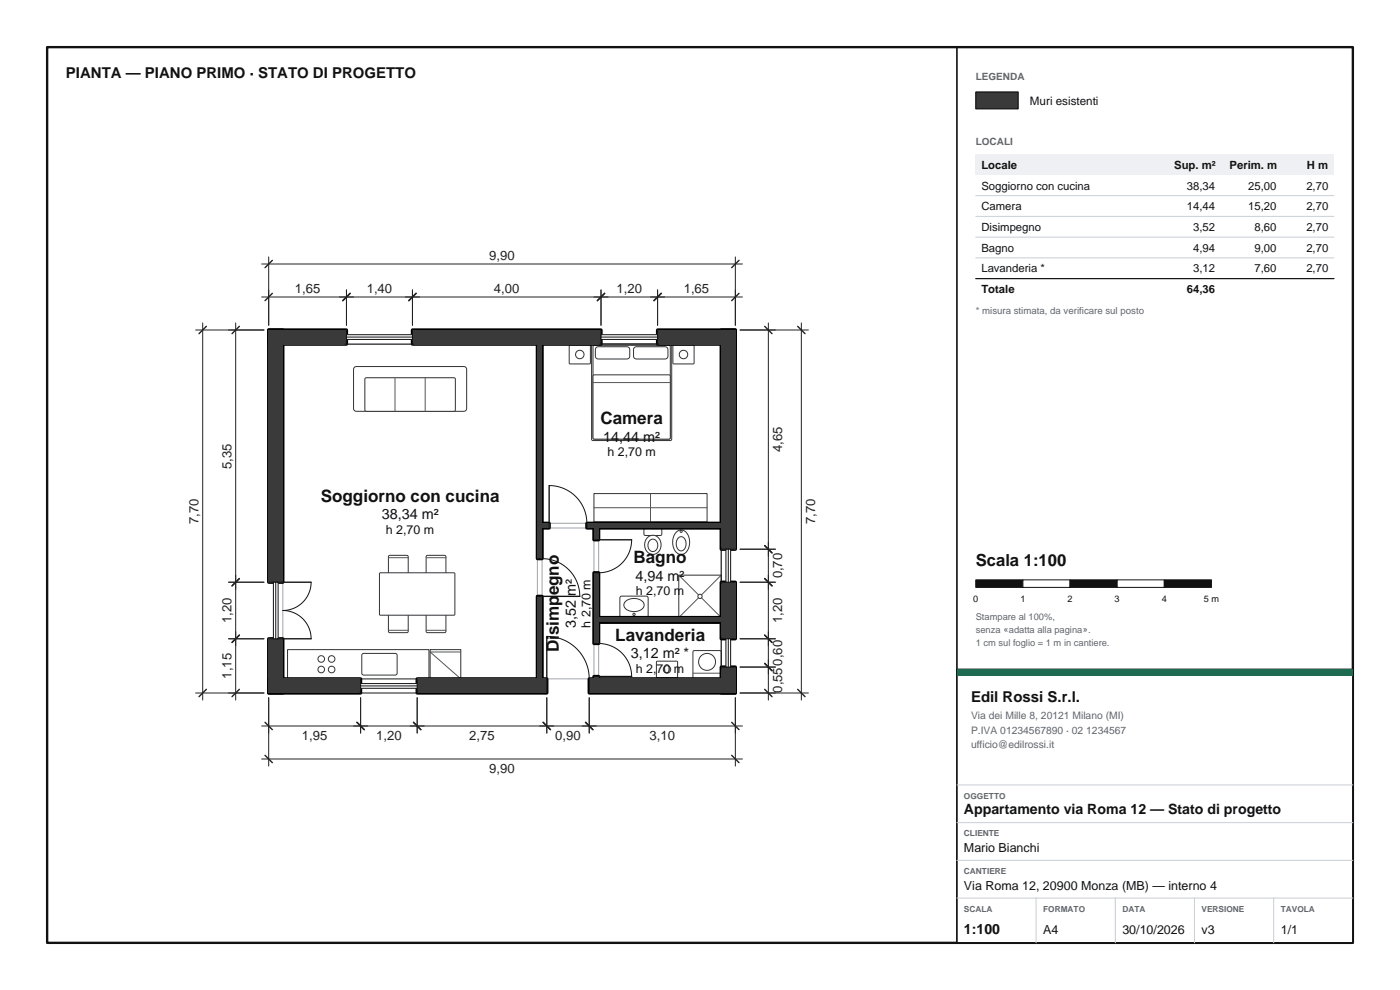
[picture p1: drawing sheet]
<svg xmlns="http://www.w3.org/2000/svg" width="297mm" height="210mm" viewBox="0 0 297 210" stroke-linecap="round" stroke-linejoin="round" font-family="sans-serif">
<path d="M10 10h277v190h-277z" fill="none" stroke="#111" stroke-width=".5"/>
<path d="M10 10h193v190h-193z" fill="none" stroke="#111" stroke-width=".25"/>
<path d="M60 73h54v71h-54zM115 73h38v38h-38zM115 112h11v32h-11zM127 112h26v19h-26zM127 132h26v12h-26z" fill="none" stroke="#9ca3af" stroke-width=".21"/>
<g fill="#fff" stroke="#333" stroke-width=".21">
<path d="M136.7 112.1h3.5l.2 .2v1.1l-.3 .2h-3.3l-.2-.3z"/>
<path d="M137.3 114.1a1.73 1.73 0 0 1 2-.4 1.73 1.73 0 0 1 .9 1.9 1.77 1.77 0 0 1-1.7 2 1.77 1.77 0 0 1-1.7-2l.1-.8z"/>
<path d="M137.9 114.6a1.11 1.11 0 0 1 1.3 .1 1.11 1.11 0 0 1 .3 1.2 1.05 1.05 0 0 1-1.2 1.1 1.05 1.05 0 0 1-.8-1.3v-.5z"/>
<path d="M143.5 112.8a1.5 1.5 0 0 1 2.5 .8 3 3 0 0 1-1.1 4 1.95 1.95 0 0 1-2.2-2.1l.1-1.5z"/>
<path d="M143.9 114.1a1.01 1.01 0 0 1 1.2-.1 1.01 1.01 0 0 1 .4 1.1 1.25 1.25 0 0 1-1.4 1.6 1.86 1.86 0 0 1-.2-2.6z"/>
<path d="M131.6 126.6l.3-.2 5.4 .1 .2 .3-.1 3.9-.3 .2h-5.4l-.2-.4v-3.7z"/>
<path d="M132.7 127.6a2.66 2.66 0 0 1 3.9 .5 1.55 1.55 0 0 1-1.7 1.6 2.14 2.14 0 0 1-2.6-1.4z"/>
<path d="M144 122h9v9h-9z"/>
<circle cx="144.5" cy="112.7" r=".23"/>
<circle cx="134.5" cy="130.3" r=".24"/>
</g>
<path d="M144 122l9 9M153 122l-9 9" fill="none" stroke="#555" stroke-width=".21"/>
<g fill="#fff" stroke="#333" stroke-width=".21">
<path d="M147.1 138.1h5.8v5.8h-5.8z"/>
<circle cx="148.5" cy="126.5" r=".45"/>
</g>
<path d="M147 142.8h6" fill="none" stroke="#555" stroke-width=".21"/>
<g fill="#fff" stroke="#333" stroke-width=".21">
<path d="M139.3 140.3h4.3l.1 3.3-4.4 .1z"/>
<path d="M125.6 73h16.8v20.4h-16.8z"/>
<path d="M125.9 73.3h16.2v19.8h-16.2z"/>
<path d="M126.5 73.7l.4-.2 6.3 .1 .4 .4v1.7l-.3 .4h-.3h-6.3l-.2-.1-.2-.5v-1.4z"/>
<path d="M134.6 73.7l.4-.2 6.3 .1 .4 .4v1.7l-.3 .4h-.3h-6.3l-.2-.1-.2-.5v-1.4z"/>
<path d="M125.9 79.6h16.2v13.5h-16.2z"/>
<circle cx="150" cy="140.4" r="1.8"/>
<circle cx="141.5" cy="142" r=".79"/>
</g>
<path d="M125.8 81.1h16.4" fill="none" stroke="#555" stroke-width=".21"/>
<g fill="#fff" stroke="#333" stroke-width=".21">
<path d="M120.8 73.3h4.4v3.8h-4.4z"/>
<path d="M142.8 73.3h4.4v3.8h-4.4z"/>
<path d="M126 104.7h24v6h-24z"/>
<circle cx="123" cy="75.2" r=".9"/>
<circle cx="145" cy="75.2" r=".9"/>
</g>
<path d="M126 107.7h24M138 104.7v6" fill="none" stroke="#555" stroke-width=".21"/>
<g fill="#fff" stroke="#333" stroke-width=".21">
<path d="M61 137.8h30v6.2h-30z"/>
<path d="M76.9 138.7l.3-.1 6.8 .1 .2 .3v4l-.3 .2-6.9-.1-.3-.3v-3.8z"/>
<path d="M91.2 137.8h6.5v6.2h-6.5z"/>
<circle cx="70.4" cy="142" r=".7"/>
<circle cx="70.4" cy="139.8" r=".7"/>
<circle cx="68.2" cy="142" r=".7"/>
<circle cx="68.2" cy="139.8" r=".7"/>
</g>
<path d="M97.7 138.3h-6.5l6.5 5.7" fill="none" stroke="#555" stroke-width=".21"/>
<path d="M82.5 117.9h4v4h-4z" fill="#fff" stroke="#333" stroke-width=".21"/>
<path d="M82.4 118.3h4.2" fill="none" stroke="#555" stroke-width=".21"/>
<path d="M82.5 130.1h4v4h-4z" fill="#fff" stroke="#333" stroke-width=".21"/>
<path d="M82.4 133.7h4.2" fill="none" stroke="#555" stroke-width=".21"/>
<path d="M90.5 117.9h4v4h-4z" fill="#fff" stroke="#333" stroke-width=".21"/>
<path d="M90.4 118.3h4.2" fill="none" stroke="#555" stroke-width=".21"/>
<path d="M90.5 130.1h4v4h-4z" fill="#fff" stroke="#333" stroke-width=".21"/>
<path d="M90.4 133.7h4.2" fill="none" stroke="#555" stroke-width=".21"/>
<g fill="#fff" stroke="#333" stroke-width=".21">
<path d="M80.6 121.6l15.8-.1 .1 8.9-15.9 .1z"/>
<path d="M75.2 77.9l.4-.2 23 .1 .3 .2 .1 .3v8.5l-.3 .4h-.3h-23l-.2-.1-.2-.5v-8.3z"/>
<path d="M77.5 80.2l18.9-.1 .2 .3v6.6l-.3 .2h-18.7l-.2-.3z"/>
</g>
<path d="M83.8 80.1v7.1M90.2 80.1v7.1" fill="none" stroke="#555" stroke-width=".21"/>
<g fill="none" stroke="#000" stroke-width=".7">
<path d="M57 70h16.5v3h-16.5zM57 70h3v53.5h-3zM87.5 70h40v3h-40zM114 73h1v45.5h-1zM139.5 70h16.5v3h-16.5zM153 70h3v46.5h-3zM115 111h1.5v1h-1.5zM124.5 111h28.5v1h-28.5zM126 112h1v2.5h-1zM57 135.5h3v11.5h-3zM114 126.5h1v17.5h-1zM126 121.5h1v15h-1z"/>
<path d="M127 131h26v1h-26zM153 123.5h3v12h-3zM57 144h19.5v3h-19.5zM88.5 144h27.5v3h-27.5zM125 144h31v3h-31zM126 143.5h1v.5h-1zM153 141.5h3v5.5h-3z"/>
</g>
<g fill="#3a3a3a">
<path d="M57 70h16.5v3h-16.5z"/>
<path d="M87.5 70h40v3h-40z"/>
<path d="M139.5 70h16.5v3h-16.5z"/>
<path d="M153 70h3v46.5h-3z"/>
<path d="M153 123.5h3v12h-3z"/>
<path d="M153 141.5h3v5.5h-3z"/>
<path d="M57 144h19.5v3h-19.5z"/>
<path d="M88.5 144h27.5v3h-27.5z"/>
<path d="M125 144h31v3h-31z"/>
<path d="M57 70h3v53.5h-3z"/>
<path d="M57 135.5h3v11.5h-3z"/>
<path d="M114 73h1v45.5h-1z"/>
<path d="M114 126.5h1v17.5h-1z"/>
<path d="M115 111h1.5v1h-1.5z"/>
<path d="M124.5 111h28.5v1h-28.5z"/>
<path d="M126 112h1v2.5h-1z"/>
<path d="M126 121.5h1v15h-1z"/>
<path d="M126 143.5h1v.5h-1z"/>
<path d="M127 131h26v1h-26z"/>
</g>
<path d="M73.5 70v3M87.5 70v3" fill="none" stroke="#111" stroke-width=".21"/>
<path d="M73.5 71h14v1h-14z" fill="#fff" stroke="#111" stroke-width=".21"/>
<path d="M73.2 73h14.6M73.5 71.5h14M127.5 70v3M139.5 70v3" fill="none" stroke="#111" stroke-width=".21"/>
<path d="M127.5 71h12v1h-12z" fill="#fff" stroke="#111" stroke-width=".21"/>
<path d="M127.2 73h12.6M127.5 71.5h12M57 123.5h3M57 135.5h3" fill="none" stroke="#111" stroke-width=".21"/>
<path d="M58 123.5h1v12h-1z" fill="#fff" stroke="#111" stroke-width=".21"/>
<path d="M58.5 123.5v12M66 123.5a6 6 0 0 1-6 6 6 6 0 0 1 6 6M76.5 144v3M88.5 144v3" fill="none" stroke="#111" stroke-width=".21"/>
<path d="M60 123.5h6M60 135.5h6" fill="none" stroke="#111" stroke-width=".29"/>
<path d="M76.5 145h12v1h-12z" fill="#fff" stroke="#111" stroke-width=".21"/>
<path d="M153 116.5h3M116 135a9 9 0 0 1 9 9v3M153 123.5h3M76.2 147h12.6M76.5 145.5h12M116 144v3" fill="none" stroke="#111" stroke-width=".21"/>
<path d="M116 135v9" fill="none" stroke="#111" stroke-width=".29"/>
<path d="M154 116.5h1v7h-1z" fill="#fff" stroke="#111" stroke-width=".21"/>
<path d="M114 118.5a8.1 8.1 0 0 1 9 8M116.5 103a8.1 8.1 0 0 1 8 9M116.5 111v1M126 114.5h1M134 114.5a7 7 0 0 1-7 7h-1M153 116.2v7.6M154.5 116.5v7M114 126.5h1M126 136.5a7.3 7.3 0 0 1 6.4 2.6l.8 1.2 .5 1 .3 2.2M153 135.5h3M126 143.5h1M153 141.5h3" fill="none" stroke="#111" stroke-width=".21"/>
<path d="M116.5 103v8M127 114.5h7M115 126.5h8M127 143.5h7" fill="none" stroke="#111" stroke-width=".29"/>
<path d="M154 135.5h1v6h-1z" fill="#fff" stroke="#111" stroke-width=".21"/>
<path d="M153 135.2v6.6M154.5 135.5v6" fill="none" stroke="#111" stroke-width=".21"/>
<g fill="none" stroke="#222" stroke-width=".21">
<path d="M55.5 56h102M57 54.5v14.5M156 54.5v14.5M41.5 70h14.5M43 68.5v80M50 68.5v80M55.5 63h102M73.5 61.5v7.5M87.5 61.5v7.5M127.5 61.5v7.5M139.5 61.5v7.5M157 70h14.5"/>
<path d="M163 68.5v80M170 68.5v80M157 116.5h7.5M48.5 123.5h7.5M48.5 135.5h7.5M157 123.5h7.5M157 135.5h7.5M41.5 147h14.5M55.5 154h102M57 148v14.5M76.5 148v7.5M88.5 148v7.5"/>
<path d="M116 148v7.5M125 148v7.5M156 148v14.5M157 147h14.5M157 141.5h7.5M55.5 161h102"/>
</g>
<g fill="none" stroke="#222" stroke-width=".3">
<path d="M57.8 55.2l-1.6 1.6M156.8 55.2l-1.6 1.6M43.8 69.2l-1.6 1.6M50.8 69.2l-1.6 1.6M57.8 62.2l-1.6 1.6M74.3 62.2l-1.6 1.6M88.3 62.2l-1.6 1.6M128.3 62.2l-1.6 1.6M140.3 62.2l-1.6 1.6M156.8 62.2l-1.6 1.6M162.2 69.2l1.6 1.6M169.2 69.2l1.6 1.6"/>
<path d="M162.2 115.7l1.6 1.6M50.8 122.7l-1.6 1.6M50.8 134.7l-1.6 1.6M162.2 122.7l1.6 1.6M162.2 134.7l1.6 1.6M43.8 146.2l-1.6 1.6M50.8 146.2l-1.6 1.6M56.2 153.2l1.6 1.6M75.7 153.2l1.6 1.6M87.7 153.2l1.6 1.6M115.2 153.2l1.6 1.6M124.2 153.2l1.6 1.6"/>
<path d="M155.2 153.2l1.6 1.6M162.2 140.7l1.6 1.6M162.2 146.2l1.6 1.6M169.2 146.2l1.6 1.6M56.2 160.2l1.6 1.6M155.2 160.2l1.6 1.6"/>
</g>
<path d="M207 19.5h9v3.6h-9z" fill="#3a3a3a" stroke="#000" stroke-width=".21"/>
<path d="M207 32.7h76v4.4h-76z" fill="#eef0f3"/>
<path d="M207 41.5h76M207 45.9h76M207 50.3h76M207 54.7h76M207 59.1h76" fill="none" stroke="#c9ced6" stroke-width=".21"/>
<path d="M207 59.1h76" fill="none" stroke="#111" stroke-width=".25"/>
<path d="M207 123h10v1.6h-10z" fill="#111" stroke="#111" stroke-width=".21"/>
<path d="M217 123h10v1.6h-10z" fill="#fff" stroke="#111" stroke-width=".21"/>
<path d="M227 123h10v1.6h-10z" fill="#111" stroke="#111" stroke-width=".21"/>
<path d="M237 123h10v1.6h-10z" fill="#fff" stroke="#111" stroke-width=".21"/>
<path d="M247 123h10v1.6h-10z" fill="#111" stroke="#111" stroke-width=".21"/>
<path d="M203 10v132" fill="none" stroke="#111" stroke-width=".25"/>
<path d="M203 142h84v58h-84z" fill="#fff" stroke="#111" stroke-width=".35"/>
<path d="M203 142h84v1.4h-84z" fill="#1e6b52"/>
<path d="M203 166.5h84M203 174.5h84M203 182.5h84M203 190.5h84M219.8 190.5v9.5M236.6 190.5v9.5M253.4 190.5v9.5M270.2 190.5v9.5" fill="none" stroke="#c9ced6" stroke-width=".21"/>
<g font-size="3.6" fill="#111">
<text x="127.4" y="90">Camera</text>
<text x="68.1" y="106.5">Soggiorno con cucina</text>
<text x="134.4" y="119.5">Bagno</text>
<text x="130.5" y="136">Lavanderia</text>
<text x="118.5" y="138.3" transform="rotate(-90 118.5 138.3)">Disimpegno</text>
</g>
<text font-size="3.5" fill="#111" x="207" y="120">Scala 1:100</text>
<g font-size="3.2" fill="#111">
<text x="14" y="16.5">PIANTA — PIANO PRIMO · STATO DI PROGETTO</text>
<text x="206" y="149">Edil Rossi S.r.l.</text>
</g>
<g font-size="3.1" fill="#111">
<text x="128" y="93.7">14,44 m²</text>
<text x="81" y="110.2">38,34 m²</text>
<text x="134.8" y="123.2">4,94 m²</text>
<text x="122.2" y="133.2" transform="rotate(-90 122.2 133.2)">3,52 m²</text>
<text x="133.8" y="139.7">3,12 m² *</text>
</g>
<g font-size="3" fill="#111">
<text x="204.5" y="172.7">Appartamento via Roma 12 — Stato di progetto</text>
<text x="204.5" y="198.2">1:100</text>
</g>
<g font-size="2.8" fill="#222">
<text x="103.8" y="55.1">9,90</text>
<text x="62.5" y="62.1">1,65</text>
<text x="77.8" y="62.1">1,40</text>
<text x="104.8" y="62.1">4,00</text>
<text x="130.8" y="62.1">1,20</text>
<text x="145" y="62.1">1,65</text>
<text x="165.9" y="96" transform="rotate(-90 165.9 96)">4,65</text>
<text x="49.1" y="99.5" transform="rotate(-90 49.1 99.5)">5,35</text>
<text x="42.1" y="111.2" transform="rotate(-90 42.1 111.2)">7,70</text>
<text x="172.9" y="111.2" transform="rotate(-90 172.9 111.2)">7,70</text>
<text x="165.9" y="122.7" transform="rotate(-90 165.9 122.7)">0,70</text>
<text x="49.1" y="132.2" transform="rotate(-90 49.1 132.2)">1,20</text>
<text x="165.9" y="132.2" transform="rotate(-90 165.9 132.2)">1,20</text>
<text x="49.1" y="144" transform="rotate(-90 49.1 144)">1,15</text>
<text x="165.9" y="147" transform="rotate(-90 165.9 147)">0,550,60</text>
<text x="64" y="156.9">1,95</text>
<text x="79.8" y="156.9">1,20</text>
<text x="99.5" y="156.9">2,75</text>
<text x="117.8" y="156.9">0,90</text>
<text x="137.8" y="156.9">3,10</text>
<text x="103.8" y="163.9">9,90</text>
</g>
<g font-size="2.6" fill="#111">
<text x="128.9" y="96.8">h 2,70 m</text>
<text x="81.9" y="113.3">h 2,70 m</text>
<text x="134.9" y="126.3">h 2,70 m</text>
<text x="125.3" y="133.1" transform="rotate(-90 125.3 133.1)">h 2,70 m</text>
<text x="134.9" y="142.8">h 2,70 m</text>
<text x="204.5" y="180.7">Mario Bianchi</text>
<text x="204.5" y="188.7">Via Roma 12, 20900 Monza (MB) — interno 4</text>
<text x="221.3" y="198.2">A4</text>
<text x="238.1" y="198.2">30/10/2026</text>
<text x="254.9" y="198.2">v3</text>
<text x="271.7" y="198.2">1/1</text>
</g>
<text font-size="2.5" fill="#111" x="218.5" y="22.3">Muri esistenti</text>
<g font-size="2.4" fill="#111">
<text x="208.2" y="35.8">Locale</text>
<text x="249.1" y="35.8">Sup. m²</text>
<text x="260.8" y="35.8">Perim. m</text>
<text x="277.3" y="35.8">H m</text>
<text x="208.2" y="40.2">Soggiorno con cucina</text>
<text x="251.8" y="40.2">38,34</text>
<text x="264.8" y="40.2">25,00</text>
<text x="277.1" y="40.2">2,70</text>
<text x="208.2" y="44.6">Camera</text>
<text x="251.8" y="44.6">14,44</text>
<text x="264.8" y="44.6">15,20</text>
<text x="277.1" y="44.6">2,70</text>
<text x="208.2" y="49">Disimpegno</text>
<text x="208.2" y="53.4">Bagno</text>
<text x="253.1" y="49">3,52</text>
<text x="253.1" y="53.4">4,94</text>
<text x="266.1" y="49">8,60</text>
<text x="266.1" y="53.4">9,00</text>
<text x="277.1" y="49">2,70</text>
<text x="277.1" y="53.4">2,70</text>
<text x="208.2" y="57.8">Lavanderia *</text>
<text x="253.1" y="57.8">3,12</text>
<text x="266.1" y="57.8">7,60</text>
<text x="277.1" y="57.8">2,70</text>
<text x="208.2" y="62.2">Totale</text>
<text x="251.8" y="62.2">64,36</text>
</g>
<g font-size="2.2" fill="#5b6472">
<text x="206" y="152.6">Via dei Mille 8, 20121 Milano (MI)</text>
<text x="206" y="155.6">P.IVA 01234567890 · 02 1234567</text>
<text x="206" y="158.6">ufficio@edilrossi.it</text>
</g>
<g font-size="2.1" fill="#5b6472">
<text x="207" y="17">LEGENDA</text>
<text x="207" y="30.7">LOCALI</text>
</g>
<g font-size="2" fill="#5b6472">
<text x="207" y="66.7">* misura stimata, da verificare sul posto</text>
<text x="207" y="131.6">Stampare al 100%,</text>
<text x="207" y="134.3">senza «adatta alla pagina».</text>
<text x="207" y="137">1 cm sul foglio = 1 m in cantiere.</text>
</g>
<g font-size="1.9" fill="#111">
<text x="206.5" y="127.6">0</text>
<text x="216.5" y="127.6">1</text>
<text x="226.5" y="127.6">2</text>
<text x="236.5" y="127.6">3</text>
<text x="246.5" y="127.6">4</text>
<text x="255.4" y="127.6">5 m</text>
</g>
<g font-size="1.8" fill="#5b6472">
<text x="204.5" y="169.4">OGGETTO</text>
<text x="204.5" y="177.4">CLIENTE</text>
<text x="204.5" y="185.4">CANTIERE</text>
<text x="204.5" y="193.4">SCALA</text>
<text x="221.3" y="193.4">FORMATO</text>
<text x="238.1" y="193.4">DATA</text>
<text x="254.9" y="193.4">VERSIONE</text>
<text x="271.7" y="193.4">TAVOLA</text>
</g>
</svg>
